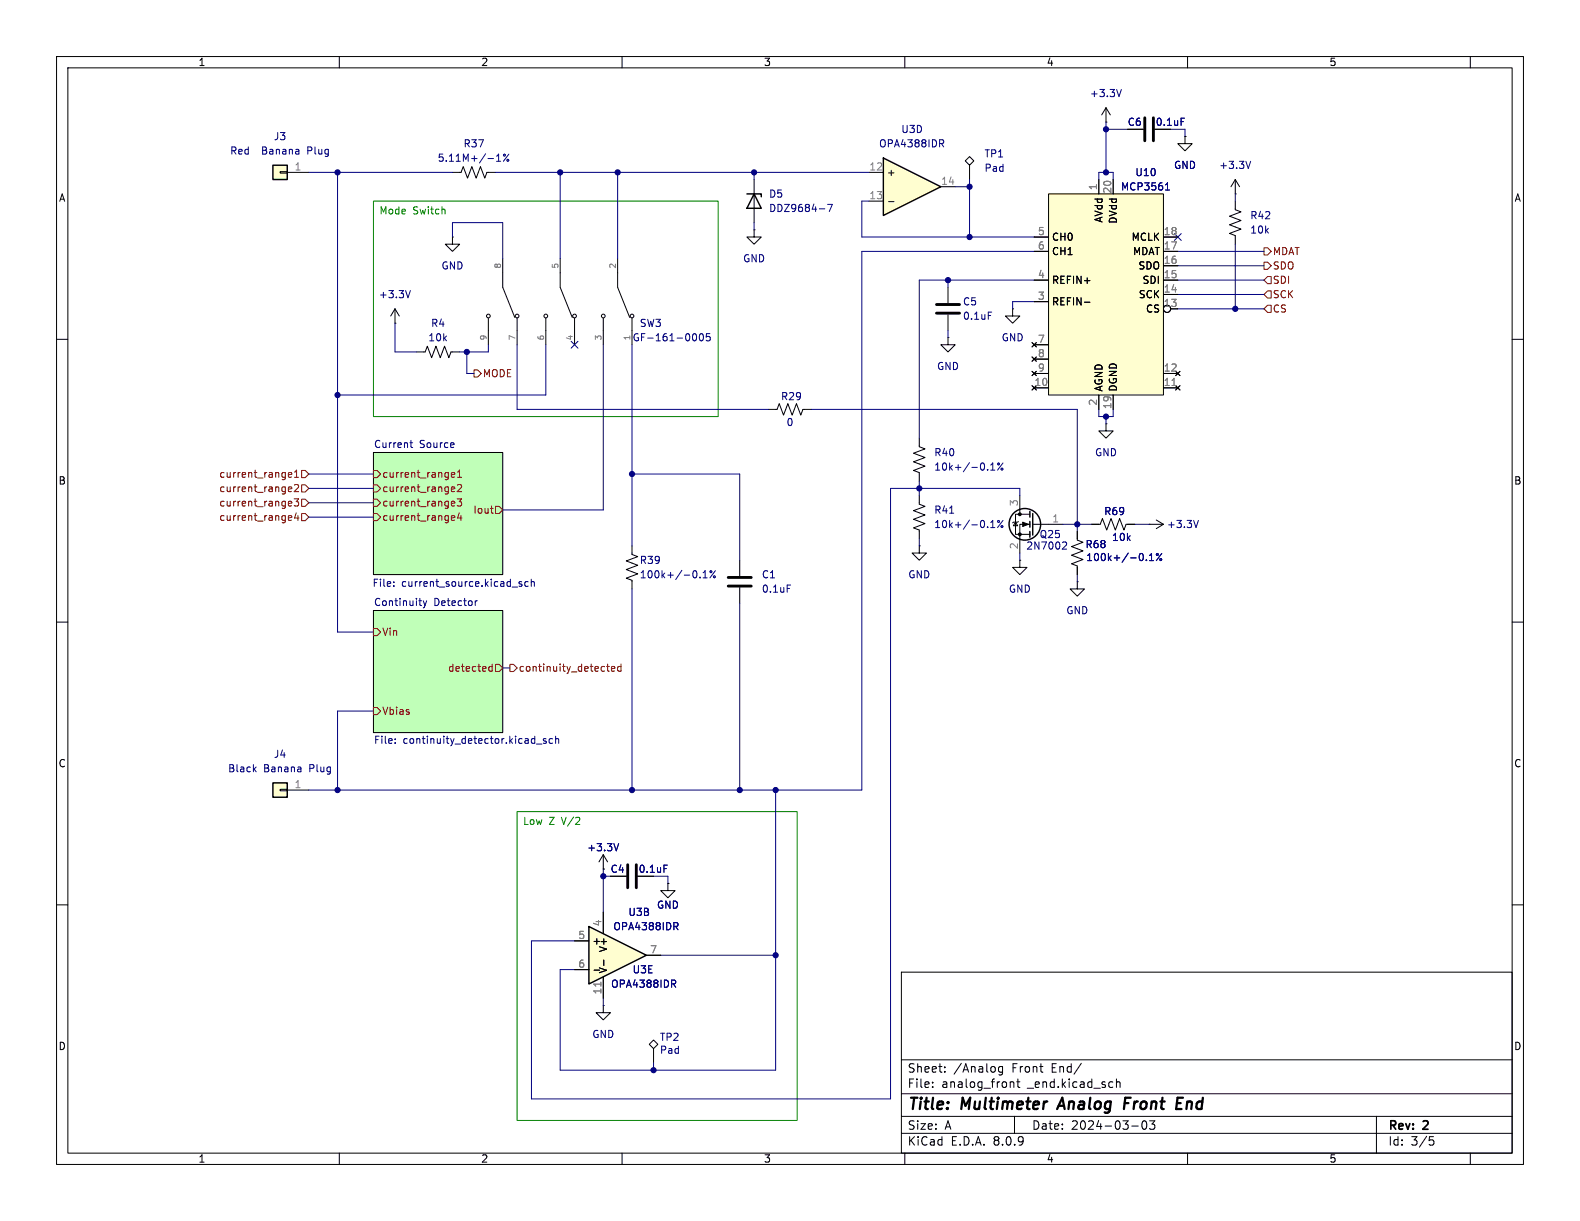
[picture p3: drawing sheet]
<svg xmlns="http://www.w3.org/2000/svg" width="279mm" height="216mm" viewBox="0 0 279 216" stroke-linecap="round" stroke-linejoin="round" font-family="sans-serif">
<g fill="none" stroke="#000" stroke-width=".18">
<path d="M10 10h259.4v195.9h-259.4zM12 12h255.4v191.9h-255.4zM60 10v2M110 10v2M160 10v2M210 10v2M260 10v2M133.3 31.8v7.6M170.7 28.4l.7-.7 .8 .7-.8 .8zM171.4 29.2v2.6M133.3 40.6v1.3h1.3l-1.3 1.3-1.2-1.3h1.2M133.3 40.6h.1"/>
<path d="M10 60h2M195.6 74.9v1.3h1.2l-1.2 1.3-1.3-1.3h1.3M195.6 74.9h.1M267.4 60h2M66 80h22.9v21.6h-22.9zM111.8 96.5v1.5l1 .4-2.1 .8 2.1 .7-2.1 .8 2.1 .8-2.1 .7 1.1 .4v1.5M10 110h2M66 108h22.9v21.5h-22.9zM267.4 110h2M10 160h2M159.4 171.9h108v32h-108zM267.4 160h2"/>
<path d="M159.4 197.4h108M159.4 193.4h108M159.4 187.4h108M164.9 192.1v.2M164.9 191.4v.1M167.1 189.4v.2M167.1 188.7v.1M177.3 188.6v1.2l-.3 .3-.4-.1M177.3 188.7l-.4-.1-.3 .3v.4l.1 .2h.6M178.7 191.4h.5l.1 .9M179.4 197.4v3M179.8 191.3h.6"/>
<path d="M180 190.8v1.3l.4 .2M191.2 188l-1.3 1.9M197.4 191.4l.2-.1 .4 .1 .1 .9M197.4 190.8v1.5M200.1 199.1h1.2M202.1 198.3l.2-.1a.81 .81 0 0 1 .6 .6 .81 .81 0 0 1-.3 .8l-.2 .1a.81 .81 0 0 1-.3-1.4zM203.3 198.2h.9l-.5 .6 .4 .1v.6l-.2 .2h-.4l-.2-.2M243.4 197.4v6.5M60 203.9v2M110 203.9v2M159.4 200.4h108M160 203.9v2"/>
<path d="M210 203.9v2M252.8 201h.7M252.9 201.6h.4l.3 .2-.2 .6-.5 .1M260 203.9v2"/>
</g>
<path d="M187.9 194.1l-1 2M198.9 195.1h.6M199.9 194.1h-.9l-.3 2M208 196.1h.9M208.1 195.1h.7M208.2 194.1h1" fill="none" stroke="#000" stroke-width=".4"/>
<g fill="#c0ffb8" stroke="#c0ffb8" stroke-width=".18">
<path d="M66 80h22.9v21.6h-22.9z"/>
<path d="M66 108h22.9v21.5h-22.9z"/>
</g>
<g fill="none" stroke="#800000" stroke-width=".18">
<path d="M66 83.2h.7l.6 .6-.6 .7h-.7zM66 85.7h.7l.6 .7-.6 .6h-.7zM66 88.3h.7l.6 .6-.6 .6h-.7zM66 90.8h.7l.6 .6-.6 .7h-.7zM79.8 84l.6-.1v-.3h-.4l-.2 .1 .1 .6h.5M80 86.1l.4 .1v.2l-.6 .1M80 88.6l.4 .1v.2l-.6 .2M80 91.2h.4v.3l-.6 .1M80.4 86.9h-.4M80.4 89.4l-.4 .1M80.4 92h-.4M80.8 88.2h.8l-.4 .5 .4 .1v.6l-.2 .1-.6-.1"/>
<path d="M80.9 84.4h.7M80.9 83.5l.4-.4v1.3M80.9 85.8l.5-.1 .2 .3-.8 .9h.8M81.2 90.7l-.3 .9h.8M81.5 91.2v.8M86.7 89.9h.5M87.1 90.7h.1M87.6 89.5h.7l.6 .7-.6 .6h-.7zM66 111.1h.7l.6 .7-.6 .6h-.7zM86.4 118.4l.3 .3 .3-.1M87 117.4v1.3M87 117.9l-.3-.1-.3 .3"/>
<path d="M87.6 117.5h.7l.6 .6-.6 .6h-.7zM66 125.1h.7l.6 .6-.6 .7h-.7z"/>
</g>
<g fill="none" stroke="#000080" stroke-width=".18">
<path d="M72.5 78.3h.5M72.7 77.9v1.1l.3 .1M69.6 103.6v.1M69.6 102.9v.1M74.1 106.2h.4M74.4 107.1h.1M74.8 106.2l.4 .9M75.2 107.1l-.4 .4M75.5 106.2l-.3 .9M84 106.2v.9M84.4 106.2l-.4 .3M92.3 102.9l-.3-.1-.2 .2v.2l.5 .1v.3h-.5"/>
<path d="M93.4 102.9l-.4-.1-.2 .3 .1 .5h.5M93.9 103l.2-.2 .3 .1 .1 .8M93.9 102.4v1.3M69.9 131.3v.1M69.9 130.7v.1M94.9 131.6h.9M96.6 130.7l-.3-.1-.2 .2v.2l.5 .1v.3h-.5M97.7 130.7l-.4-.1-.2 .2 .1 .6h.5M98.3 130.7l.1-.1 .3 .1 .1 .7M98.3 130.2v1.2"/>
</g>
<g fill="none" stroke="#000084" stroke-width=".18">
<path d="M144.9 36.9h1M146.3 36.1h.9l-.6 1.3M123.8 102.1v.1M124.3 102.2h.8M124.3 101.3l.4-.4v1.3M126.5 100.9l-1 1.3"/>
<circle cx="125.7" cy="101.1" r=".18"/>
<circle cx="126.3" cy="102" r=".18"/>
</g>
<path d="M132.1 34.3h2.5v.5M133.3 34.3l1.3 2.5h-2.5z" fill="none" stroke="#000" stroke-width=".25"/>
<path d="M48.3 29.2h2.5v2.6h-2.5z" fill="#fffed0"/>
<path d="M49.5 30.4h1.3v.2h-1.3zM50.8 30.5h3.8M167.6 50.8v2.8M167.6 55.6v2.8" fill="none" stroke="#000" stroke-width=".18"/>
<path d="M48.3 29.2h2.5v2.6h-2.5z" fill="none" stroke="#000" stroke-width=".25"/>
<path d="M165.6 55.4h4.1M165.6 53.8h4.1" fill="none" stroke="#000" stroke-width=".51"/>
<path d="M174.8 55.2h.6" fill="none" stroke="#000084" stroke-width=".18"/>
<path d="M156.2 27.9l10.2 5.1-10.2 5.1z" fill="#fffed0"/>
<path d="M156.2 27.9l10.2 5.1-10.2 5.1z" fill="none" stroke="#000" stroke-width=".25"/>
<g fill="none" stroke="#000" stroke-width=".18">
<path d="M195.6 19.1l-.8 1.2M195.6 19.1v2.5M195.6 19.1l.7 1.2M80 30.5h1.5l.4-1 .8 2 .7-2 .8 2 .8-2 .7 2 .4-1h1.5M153.7 30.5h2.5M153.7 35.6h2.5M157.1 35.7h1M166.4 33h2.5M195.6 21.6h.1M69.8 57.2h.1M69.8 54.6l-.7 1.3M69.8 54.6v2.6"/>
<path d="M69.8 54.6l.8 1.3M80 41.9v1.3h1.3l-1.3 1.3-1.3-1.3h1.3M80 41.9h.1M86.4 56.3v4.7M88.9 45.7v5.1l2.1 5.3M91.4 56.3v4.7M96.5 56.3v4.7M99.1 45.7v5.1l2.1 5.3M101.6 56.3v4.7M106.7 56.3v4.7M109.2 45.7v5.1l2.2 5.3M111.8 56.3v4.7"/>
<path d="M73.7 62.2h1.5l.4-1 .7 2 .8-2 .8 2 .7-2 .8 2 .4-1h1.5M130.8 99.1v2.8M193 92.7h1.6l.3-1 .8 2 .8-2 .7 2 .8-2 .8 2 .3-1h1.6M130.8 103.9v2.8"/>
<circle cx="86.4" cy="55.9" r=".33"/>
<circle cx="91.4" cy="55.9" r=".33"/>
<circle cx="96.5" cy="55.9" r=".33"/>
<circle cx="101.6" cy="55.9" r=".33"/>
<circle cx="106.7" cy="55.9" r=".33"/>
<circle cx="111.8" cy="55.9" r=".33"/>
</g>
<g fill="none" stroke="#000084" stroke-width=".18">
<path d="M198.3 15.8l-.4 1.3M87.8 28.5h.7M87.8 27.6l.4-.4v1.3M90 27.2l-1 1.3M166.2 24.7h.4l.3 .3-.1 .3-.6 .1M166.5 25.4l.4 .6M72.6 51.4l-.5 1.2M122.8 59a.68 .68 0 0 1 .4 .6 .68 .68 0 0 1-.4 .7M123.8 59.1l.2-.1a.68 .68 0 0 1 .4 .6 .68 .68 0 0 1-.4 .7 .84 .84 0 0 1-.2-1.2zM125.5 59h-.6v.6l.2-.1h.4l.1 .2-.1 .4-.1 .2-.5-.2M139.2 103.4h.6"/>
<circle cx="89.2" cy="27.4" r=".18"/>
<circle cx="89.8" cy="28.3" r=".18"/>
</g>
<path d="M128.8 103.6h4M128.8 102.1h4" fill="none" stroke="#000" stroke-width=".51"/>
<path d="M104.1 163.8l10.2 5.1-10.2 5.1z" fill="#fffed0"/>
<path d="M104.1 163.8l10.2 5.1-10.2 5.1z" fill="none" stroke="#000" stroke-width=".25"/>
<g fill="none" stroke="#000" stroke-width=".18">
<path d="M199.4 22.9h2.8M209.5 24.1v1.3h1.3l-1.3 1.3-1.2-1.3h1.2M209.5 24.1h.1M106.7 153.7h.1M106.7 151.1l-.8 1.3M106.7 151.1v2.6M106.7 151.1l.7 1.3M107.9 154.9h2.8M118.1 156.2v1.3h1.3l-1.3 1.3-1.3-1.3h1.3M118.1 156.2h.1M101.6 166.4h2.5M101.6 171.5h2.5"/>
<path d="M105.1 171.5h.9M106.7 177.8v1.3h1.2l-1.2 1.2-1.3-1.2h1.3M106.7 177.8h.1M106.7 161.3v3.8M106.7 172.7v3.8M106.8 169.8v.9M114.3 168.9h2.5M114.8 184.7l.8-.8 .7 .8-.7 .7zM115.6 185.4v2.6"/>
</g>
<path d="M208.9 20.9h.6M109.4 149.2l-.4 1.2M117.4 153h.6M118.8 173.3h.4l.3 .2-.1 .4-.6 .1M119.1 174l.4 .6M119.2 163.1h.5l.2 .3-.1 .3-.6 .1M119.5 163.8l.4 .6" fill="none" stroke="#000084" stroke-width=".18"/>
<path d="M202.4 20.8v4.1M204 20.8v4.1M111 152.9v4.1M112.5 152.9v4.1" fill="none" stroke="#000" stroke-width=".51"/>
<path d="M106.3 173.7v.7" fill="none" stroke="#808080" stroke-width=".18"/>
<path d="M185.4 34.3h20.3v35.6h-20.3z" fill="#fffed0"/>
<g fill="none" stroke="#000" stroke-width=".18">
<path d="M185.4 34.3h20.3v35.6h-20.3zM194.3 31.8v2.5M196.8 31.8v2.5M218.4 35.6v1.5l1.1 .4-2.1 .7 2.1 .8-2.1 .8 2.1 .7-2.1 .8 1 .4v1.5M218.4 34.3h.1M218.4 31.8v2.5M218.4 31.8l-.7 1.2M218.4 31.8l.8 1.2M167.6 59.7v1.3h1.3l-1.3 1.2-1.2-1.2h1.2M167.6 59.7h.1M182.9 49.5h2.5M182.9 44.5h2.5"/>
<path d="M182.9 41.9h2.5M182.9 53.3h2.5M191.8 53.4h.9M205.7 52.1h2.6M205.7 49.5h2.6M205.7 47h2.6M205.7 44.5h2.6M205.7 41.9h2.6M207 54.6h1.3M135.9 72.4h1.5l.4-1 .8 2 .7-2 .8 2 .7-2 .8 2 .4-1h1.5M182.5 60.6l.8 .7M182.5 63.1l.8 .8"/>
<path d="M182.5 65.7l.8 .7M182.9 68.6h2.5M182.9 66h2.5M182.9 61h2.5M182.9 63.5h2.5M183.3 60.6l-.8 .7M183.3 63.1l-.8 .8M183.3 65.7l-.8 .7M194.3 69.9v2.5M196.8 69.9v2.5M205.7 68.6h2.6M205.7 66h2.6"/>
<path d="M207.9 68.2l.8 .8M207.9 65.7l.8 .7M208.7 68.2l-.8 .8M208.7 65.7l-.8 .7M162.6 96.5v1.3h1.2l-1.2 1.3-1.3-1.3h1.3M162.6 96.5h.1M179.6 92.3l.4 .7h-.8zM180.1 92.2l-.1 .1h-.8l-.1 .2M180.3 99.1v1.2h1.3l-1.3 1.3-1.2-1.3h1.2M180.3 99.1h.1M180.3 87.6v3.3M182.1 92.7h-1.8v5.1"/>
<path d="M182.1 90.9h-2.5v3.6h2.5M182.6 92.7h5.4M190.5 102.9v1.2h1.3l-1.3 1.3-1.3-1.3h1.3M190.5 102.9h.1"/>
<circle cx="206.4" cy="54.6" r=".63"/>
</g>
<path d="M207.3 68.2h.7" fill="none" stroke="#808080" stroke-width=".18"/>
<path d="M206.1 33.6h.7M206.2 32.6l.3-.3v1.3M221.2 28.5l-.5 1.3M188.1 95.8l.4 .1 .1 .3-.8 .9h.8" fill="none" stroke="#000084" stroke-width=".18"/>
<g fill="none" stroke="#000" stroke-width=".25">
<path d="M182.1 90.4v1M182.1 92.2v1M182.1 94v1M182.6 90.8v3.8"/>
<circle cx="181.2" cy="92.7" r="2.79"/>
</g>
<g fill="#000" stroke="#000" stroke-width=".18">
<path d="M180.8 92.3l1.1 .4-1.1 .4z"/>
<circle cx="180.3" cy="90.9" r=".25"/>
<circle cx="180.3" cy="94.5" r=".25"/>
</g>
<path d="M48.3 138.4h2.5v2.6h-2.5z" fill="#fffed0"/>
<g fill="none" stroke="#000" stroke-width=".18">
<path d="M194.3 31.8v2.5M196.8 31.8v2.5M199.4 22.9h2.8M209.5 24.1h.1M179.1 54.6v1.3h1.2l-1.2 1.3-1.3-1.3h1.3M179.1 54.6h.1M182.9 49.5h2.5M182.9 44.5h2.5M182.9 41.9h2.5M182.9 53.3h2.5M191.8 53.4h.9M205.7 52.1h2.6"/>
<path d="M205.7 49.5h2.6M205.7 47h2.6M205.7 44.5h2.6M205.7 41.9h2.6M207 54.6h1.3M162.6 77.5v1.5l1 .4-2.1 .7 2.1 .8-2.1 .8 2.1 .7-2.1 .8 1.1 .4v1.5M182.5 60.6l.8 .7M182.5 63.1l.8 .8M182.5 65.7l.8 .7M182.9 68.6h2.5M182.9 66h2.5M182.9 61h2.5"/>
<path d="M182.9 63.5h2.5M183.3 60.6l-.8 .7M183.3 63.1l-.8 .8M183.3 65.7l-.8 .7M194.3 69.9v2.5M196.8 69.9v2.5M205.7 68.6h2.6M205.7 66h2.6M207.9 68.2l.8 .8M207.9 65.7l.8 .7M208.7 68.2l-.8 .8M208.7 65.7l-.8 .7"/>
<path d="M162.6 87.6v1.6l1 .3-2.1 .8 2.1 .8-2.1 .7 2.1 .8-2.1 .7 1.1 .4v1.6M190.5 94v1.5l1 .4-2 .7 2 .8-2 .8 2 .7-2 .8 1 .4v1.5M193 92.7h1.3M199.4 92.7h1.3M203.2 92.7h.1M203.2 92.7h2.5M204.5 91.9l1.2 .8M205.7 92.7l-1.2 .8M49.5 139.6h1.3v.2h-1.3zM50.8 139.7h3.8M106.7 153.7h.1M107.9 154.9h2.8"/>
<path d="M118.1 156.2h.1M101.6 166.4h2.5M101.6 171.5h2.5M105.1 171.5h.9M106.7 161.3v3.8M106.7 172.7v3.8M106.8 169.8v.9M114.3 168.9h2.5"/>
<circle cx="206.4" cy="54.6" r=".63"/>
</g>
<path d="M48.3 138.4h2.5v2.6h-2.5z" fill="none" stroke="#000" stroke-width=".25"/>
<g fill="none" stroke="#000084" stroke-width=".18">
<path d="M206.1 33.6h.7M206.2 32.6l.3-.3v1.3M208.9 20.9h.6M207.7 41.3l1.2 1.2M208.9 41.3l-1.2 1.2M101 60.4l1.2 1.2M102.2 60.4l-1.2 1.2M174.6 83v.1M174.6 93.2v.1M175.2 83.1h.7M175.2 82.2l.4-.3v1.2M175.2 92.4l.4-.4v1.3"/>
<path d="M175.2 93.3h.7M177.4 81.9l-1 1.2M177.4 92l-1 1.3M202.7 99v.1M203.3 99.1h.7M203.3 98.2l.3-.3v1.2M205.4 97.9l-.9 1.2M211.9 92l-.4 1.3M44.9 136l.4 .5M45.3 135.6l-.5 .5M109.4 149.2l-.4 1.2M117.4 153h.6"/>
<path d="M118.8 173.3h.4l.3 .2-.1 .4-.6 .1M119.1 174l.4 .6M119.2 163.1h.5l.2 .3-.1 .3-.6 .1M119.5 163.8l.4 .6"/>
<circle cx="176.6" cy="82" r=".18"/>
<circle cx="176.6" cy="92.2" r=".18"/>
<circle cx="177.2" cy="83" r=".18"/>
<circle cx="177.2" cy="93.1" r=".18"/>
<circle cx="204.7" cy="98" r=".18"/>
<circle cx="205.3" cy="99" r=".18"/>
</g>
<g fill="none" stroke="#000080" stroke-width=".18">
<path d="M54.6 30.5h25.4M59.7 30.5v81.3h6.3M87.6 30.5h66.1M99.1 30.5v15.2M109.2 30.5v15.2M133.3 30.5v1.3M133.3 39.4v1.2M153.7 35.6h-1.3v6.3h30.5M168.9 33h2.5M171.4 31.8v10.1M194.3 31.8v-1.3h2.5v1.3M195.6 22.9h3.8"/>
<path d="M195.6 21.6v8.9M207 22.9h2.5v1.2M218.4 34.3v1.3M69.8 57.2v5h3.9M80 41.9v-2.5h8.9v6.3M167.6 49.5v1.3M167.6 58.4v1.3M182.9 49.5h-20.3v28M182.9 44.5h-30.5v95.2h-97.8M182.9 53.3h-3.8v1.3M208.3 54.6h15.2M208.3 44.5h15.2"/>
<path d="M208.3 49.5h15.2M208.3 52.1h15.2M208.3 47h15.2M218.4 43.2v11.4M82.5 62.2v3.8h1.3M86.4 61v1.2h-5.1M91.4 61v11.4h44.5M96.5 61v8.9h-36.8M106.7 61v29.2h-17.8M111.8 61v35.5M143.5 72.4h47v21.6M194.3 72.4v1.3h2.5v-1.3"/>
<path d="M195.6 73.7v1.2M54.6 86.4h11.4M54.6 83.8h11.4M54.6 91.4h11.4M54.6 88.9h11.4M111.8 83.8h19v15.3M162.6 85.1v2.5M162.6 95.3v1.2M167.9 90.7h.8M180.3 87.6v-1.2h-22.8v107.9h-63.5v-27.9h7.6M180.3 97.8v1.3M188 92.7h5"/>
<path d="M200.7 92.7h2.5M88.9 118.1h1.3M111.8 104.1v35.6M130.8 106.7v33M190.5 101.6v1.3M66 125.7h-6.3v14M137.2 139.7v49.5h-38.1v-17.7h2.5M106.7 153.7v7.6M106.7 154.9h1.2M115.6 154.9h2.5v1.3M106.7 176.5v1.3M116.8 168.9h20.4"/>
<path d="M115.6 188v1.2"/>
</g>
<g fill="none" stroke="#800000" stroke-width=".18">
<path d="M223.5 43.8h.7l.6 .7-.6 .6h-.7zM223.5 46.4h.7l.6 .6-.6 .6h-.7zM224.2 54h.6v1.2h-.6l-.7-.6zM224.2 48.9h.6v1.3h-.6l-.7-.7zM224.2 51.4h.6v1.3h-.6l-.7-.6zM83.8 65.4h.7l.6 .6-.6 .7h-.7zM51 84l.6-.1-.1-.3h-.3l-.2 .1 .1 .6h.4M51.2 88.6l.3 .1 .1 .2-.6 .2M51.2 86.1l.3 .1 .1 .2-.6 .1M51.2 91.2h.3l.1 .3-.6 .1M51.5 89.4l-.3 .1M51.5 86.9h-.3"/>
<path d="M51.5 92h-.3M52 88.2h.8l-.4 .5 .3 .1v.6l-.1 .1-.6-.1M52.1 85.8l.5-.1 .2 .3-.8 .9h.8M52.1 84.4h.7M52.1 83.5l.3-.4v1.3M52.4 90.7l-.3 .9h.8M52.7 91.2v.8M53.3 88.3h.7l.6 .6-.6 .6h-.7zM53.3 85.7h.7l.6 .7-.6 .6h-.7zM53.3 90.8h.7l.6 .6-.6 .7h-.7zM53.3 83.2h.7l.6 .6-.6 .7h-.7zM90.2 117.5h.6l.6 .6-.6 .6h-.6z"/>
<path d="M107.3 117.8h.5M107.5 117.4v1.1l.3 .2M108.1 118.3l.6-.2v-.2l-.4-.1-.2 .2 .1 .6h.5M109.8 117.9l-.3-.1-.3 .3 .1 .5h.5M109.8 117.4v1.3"/>
</g>
<path d="M66 35.6h61v38.1h-61zM91.4 143.5h49.6v54.6h-49.6z" fill="none" stroke="#008000" stroke-width=".18"/>
<path d="M207.3 68.2h.7M106.3 173.7v.7" fill="none" stroke="#808080" stroke-width=".18"/>
<g fill="#000080" stroke="#000080" stroke-width=".18">
<circle cx="111.8" cy="83.8" r=".46"/>
<circle cx="59.7" cy="69.9" r=".46"/>
<circle cx="59.7" cy="139.7" r=".46"/>
<circle cx="133.3" cy="30.5" r=".46"/>
<circle cx="171.4" cy="33" r=".46"/>
<circle cx="171.4" cy="41.9" r=".46"/>
<circle cx="195.6" cy="30.5" r=".46"/>
<circle cx="167.6" cy="49.5" r=".46"/>
<circle cx="106.7" cy="154.9" r=".46"/>
<circle cx="130.8" cy="139.7" r=".46"/>
<circle cx="137.2" cy="139.7" r=".46"/>
<circle cx="137.2" cy="168.9" r=".46"/>
<circle cx="111.8" cy="139.7" r=".46"/>
<circle cx="115.6" cy="189.2" r=".46"/>
<circle cx="218.4" cy="54.6" r=".46"/>
<circle cx="195.6" cy="73.7" r=".46"/>
<circle cx="195.6" cy="22.9" r=".46"/>
<circle cx="99.1" cy="30.5" r=".46"/>
<circle cx="82.5" cy="62.2" r=".46"/>
<circle cx="109.2" cy="30.5" r=".46"/>
<circle cx="59.7" cy="30.5" r=".46"/>
<circle cx="162.6" cy="86.4" r=".46"/>
<circle cx="190.5" cy="92.7" r=".46"/>
</g>
<g font-size="2.8">
<text x="160.4" y="196.8">Title:</text>
<text x="170.1" y="196.8">Multimeter</text>
<text x="188.1" y="196.8">Analog</text>
<text x="200.4" y="196.8">Front</text>
<text x="210.5" y="196.8">End</text>
</g>
<g font-size="2.1">
<text x="160.4" y="189.9">Sheet:</text>
<text x="168.6" y="189.9">/Analog</text>
<text x="179" y="189.9">Front</text>
<text x="186.1" y="189.9">End/</text>
<text x="160.4" y="192.6">File:</text>
<text x="166.5" y="192.6">analog_front</text>
<text x="181.9" y="192.6">_end.kicad_sch</text>
<text x="160.4" y="202.8">KiCad</text>
<text x="160.4" y="200">Size:</text>
<text x="167.1" y="200">A</text>
<text x="168.1" y="202.8">E.D.A.</text>
<text x="175.7" y="202.8">8.0.9</text>
<text x="182.4" y="200">Date:</text>
<text x="189.4" y="200">2024-03-03</text>
<text x="245.4" y="200.2">Rev:</text>
<text x="245.4" y="202.8">Id:</text>
<text x="249.5" y="202.8">3/5</text>
<text x="251.8" y="200.2">2</text>
</g>
<g font-size="1.8">
<text x="35" y="11.9">1</text>
<text x="85" y="11.9">2</text>
<text x="135" y="11.9">3</text>
<text x="185" y="11.9">4</text>
<text x="235" y="11.9">5</text>
<text x="204.3" y="22.5">0.1uF</text>
<text x="10.3" y="35.9">A</text>
<text x="156.7" y="31.3">+</text>
<text x="267.7" y="35.9">A</text>
<text x="195.2" y="39.5" transform="rotate(-90 195.2 39.5)">AVdd</text>
<text x="197.7" y="39.7" transform="rotate(-90 197.7 39.7)">DVdd</text>
<text x="185.9" y="42.8">CH0</text>
<text x="185.9" y="45.3">CH1</text>
<text x="200" y="42.8">MCLK</text>
<text x="200.3" y="45.3">MDAT</text>
<text x="201.2" y="47.9">SDO</text>
<text x="185.9" y="50.4">REFIN+</text>
<text x="201.3" y="52.9">SCK</text>
<text x="201.9" y="50.4">SDI</text>
<text x="185.9" y="54.2">REFIN-</text>
<text x="202.5" y="55.5">CS</text>
<text x="195.2" y="69.3" transform="rotate(-90 195.2 69.3)">AGND</text>
<text x="197.7" y="69.3" transform="rotate(-90 197.7 69.3)">DGND</text>
<text x="10.3" y="85.9">B</text>
<text x="267.7" y="85.9">B</text>
<text x="10.3" y="135.9">C</text>
<text x="267.7" y="135.9">C</text>
<text x="112.8" y="154.5">0.1uF</text>
<text x="104.6" y="167.2">+</text>
<text x="107.5" y="172.2" transform="rotate(-90 107.5 172.2)">V-</text>
<text x="107.5" y="168.5" transform="rotate(-90 107.5 168.5)">V+</text>
<text x="10.3" y="185.9">D</text>
<text x="267.7" y="185.9">D</text>
<text x="35" y="205.8">1</text>
<text x="85" y="205.8">2</text>
<text x="135" y="205.8">3</text>
<text x="185" y="205.8">4</text>
<text x="235" y="205.8">5</text>
</g>
<g font-size="1.8" fill="#000084">
<text x="192.6" y="17.4">+3.3V</text>
<text x="40.6" y="27.5">Red</text>
<text x="46.4" y="27.5">Banana</text>
<text x="54.6" y="27.5">Plug</text>
<text x="77.3" y="28.8">5.11M+/-1%</text>
<text x="155.4" y="26.3">OPA4388IDR</text>
<text x="174" y="30.6">Pad</text>
<text x="198.1" y="33.9">MCP3561</text>
<text x="207.5" y="30.1">GND</text>
<text x="215.5" y="30.1">+3.3V</text>
<text x="135.9" y="37.7">DDZ9684-7</text>
<text x="221" y="41.5">10k</text>
<text x="78" y="47.9">GND</text>
<text x="131.3" y="46.6">GND</text>
<text x="66.9" y="52.9">+3.3V</text>
<text x="170.2" y="56.7">0.1uF</text>
<text x="75.6" y="60.6">10k</text>
<text x="111.8" y="60.6">GF-161-0005</text>
<text x="165.6" y="65.6">GND</text>
<text x="177" y="60.6">GND</text>
<text x="139" y="75.5">0</text>
<text x="165.1" y="83.4">10k+/-0.1%</text>
<text x="193.5" y="80.9">GND</text>
<text x="165.1" y="93.6">10k+/-0.1%</text>
<text x="183.7" y="95.4">Q25</text>
<text x="196.5" y="95.9">10k</text>
<text x="206.3" y="93.6">+3.3V</text>
<text x="181.4" y="97.4">2N7002</text>
<text x="192" y="99.4">100k+/-0.1%</text>
<text x="113" y="102.5">100k+/-0.1%</text>
<text x="134.6" y="105">0.1uF</text>
<text x="160.5" y="102.5">GND</text>
<text x="178.3" y="105">GND</text>
<text x="188.5" y="108.8">GND</text>
<text x="40.2" y="136.8">Black</text>
<text x="46.6" y="136.8">Banana</text>
<text x="54.8" y="136.8">Plug</text>
<text x="103.7" y="150.7">+3.3V</text>
<text x="116.1" y="160.9">GND</text>
<text x="108.4" y="164.7">OPA4388IDR</text>
<text x="108" y="174.9">OPA4388IDR</text>
<text x="104.6" y="183.7">GND</text>
<text x="116.6" y="186.5">Pad</text>
</g>
<g font-size="1.8" fill="#000080">
<text x="159.3" y="23.7">U3D</text>
<text x="199.3" y="22.5">C6</text>
<text x="48.3" y="25">J3</text>
<text x="81.9" y="26.3">R37</text>
<text x="174" y="28">TP1</text>
<text x="135.9" y="35.2">D5</text>
<text x="200.7" y="31.3">U10</text>
<text x="221" y="39">R42</text>
<text x="76.1" y="58">R4</text>
<text x="113" y="58">SW3</text>
<text x="170.2" y="54.2">C5</text>
<text x="138" y="71">R29</text>
<text x="66" y="79.3">Current</text>
<text x="74.2" y="79.3">Source</text>
<text x="165.1" y="80.9">R40</text>
<text x="165.1" y="91">R41</text>
<text x="195.2" y="91.3">R69</text>
<text x="113" y="99.9">R39</text>
<text x="191.9" y="97.1">R68</text>
<text x="65.8" y="104.1">File:</text>
<text x="66" y="107.2">Continuity</text>
<text x="71" y="104.1">current_source.kicad_sch</text>
<text x="76.7" y="107.2">Detector</text>
<text x="134.6" y="102.5">C1</text>
<text x="66" y="131.9">File:</text>
<text x="71.3" y="131.9">continuity_detector.kicad_sch</text>
<text x="48.3" y="134.2">J4</text>
<text x="107.9" y="154.5">C4</text>
<text x="111" y="162.2">U3B</text>
<text x="111.8" y="172.3">U3E</text>
<text x="116.6" y="184.3">TP2</text>
</g>
<g font-size="1.8" fill="#808080">
<text x="52" y="30.2">1</text>
<text x="153.6" y="30.2">12</text>
<text x="153.6" y="35.3">13</text>
<text x="166.3" y="32.8">14</text>
<text x="194.1" y="33.7" transform="rotate(-90 194.1 33.7)">1</text>
<text x="196.6" y="34.3" transform="rotate(-90 196.6 34.3)">20</text>
<text x="183.4" y="41.7">5</text>
<text x="205.7" y="41.7">18</text>
<text x="183.4" y="44.2">6</text>
<text x="205.7" y="46.7">16</text>
<text x="205.7" y="44.2">17</text>
<text x="183.4" y="53.1">3</text>
<text x="183.4" y="49.3">4</text>
<text x="205.7" y="51.8">14</text>
<text x="205.7" y="49.3">15</text>
<text x="205.7" y="54.4">13</text>
<text x="183.4" y="60.7">7</text>
<text x="183.4" y="63.2">8</text>
<text x="183.4" y="65.8">9</text>
<text x="205.7" y="65.8">12</text>
<text x="182.8" y="68.3">10</text>
<text x="194.1" y="71.8" transform="rotate(-90 194.1 71.8)">2</text>
<text x="205.7" y="68.3">11</text>
<text x="196.6" y="72.4" transform="rotate(-90 196.6 72.4)">19</text>
<text x="180.1" y="89.6" transform="rotate(-90 180.1 89.6)">3</text>
<text x="186" y="92.5">1</text>
<text x="180.1" y="97.2" transform="rotate(-90 180.1 97.2)">2</text>
<text x="52" y="139.4">1</text>
<text x="102.2" y="166.1">5</text>
<text x="106.4" y="163.9" transform="rotate(-90 106.4 163.9)">4</text>
<text x="102.2" y="171.2">6</text>
<text x="114.9" y="168.7">7</text>
<text x="106.4" y="175.9" transform="rotate(-90 106.4 175.9)">11</text>
</g>
<g font-size="1.8" fill="#008000">
<text x="67" y="38.2">Mode</text>
<text x="73" y="38.2">Switch</text>
<text x="92.4" y="146.2">Low</text>
<text x="97.1" y="146.2">Z</text>
<text x="99.5" y="146.2">V/2</text>
</g>
<g font-size="1.8" fill="#800000">
<text x="225" y="45.3">MDAT</text>
<text x="225" y="47.9">SDO</text>
<text x="225" y="50.4">SDI</text>
<text x="225" y="52.9">SCK</text>
<text x="225" y="55.5">CS</text>
<text x="85.3" y="66.9">MODE</text>
<text x="38.7" y="89.8">current_range3</text>
<text x="38.7" y="87.2">current_range2</text>
<text x="38.7" y="84.7">current_range1</text>
<text x="67.5" y="84.7">current_range1</text>
<text x="67.5" y="87.2">current_range2</text>
<text x="67.5" y="89.8">current_range3</text>
<text x="38.7" y="92.3">current_range4</text>
<text x="67.5" y="92.3">current_range4</text>
<text x="83.6" y="91">Iout</text>
<text x="67.5" y="112.6">Vin</text>
<text x="79.1" y="119">detected</text>
<text x="91.6" y="119">continuity_detected</text>
<text x="67.5" y="126.6">Vbias</text>
</g>
<g font-size="1.4" fill="#808080">
<text x="88.6" y="47.6" transform="rotate(-90 88.6 47.6)">8</text>
<text x="98.8" y="47.6" transform="rotate(-90 98.8 47.6)">5</text>
<text x="109" y="47.6" transform="rotate(-90 109 47.6)">2</text>
<text x="86.1" y="60.3" transform="rotate(-90 86.1 60.3)">9</text>
<text x="91.2" y="60.3" transform="rotate(-90 91.2 60.3)">7</text>
<text x="96.3" y="60.3" transform="rotate(-90 96.3 60.3)">6</text>
<text x="101.3" y="60.3" transform="rotate(-90 101.3 60.3)">4</text>
<text x="106.4" y="60.3" transform="rotate(-90 106.4 60.3)">3</text>
<text x="111.5" y="60.3" transform="rotate(-90 111.5 60.3)">1</text>
</g>
</svg>
